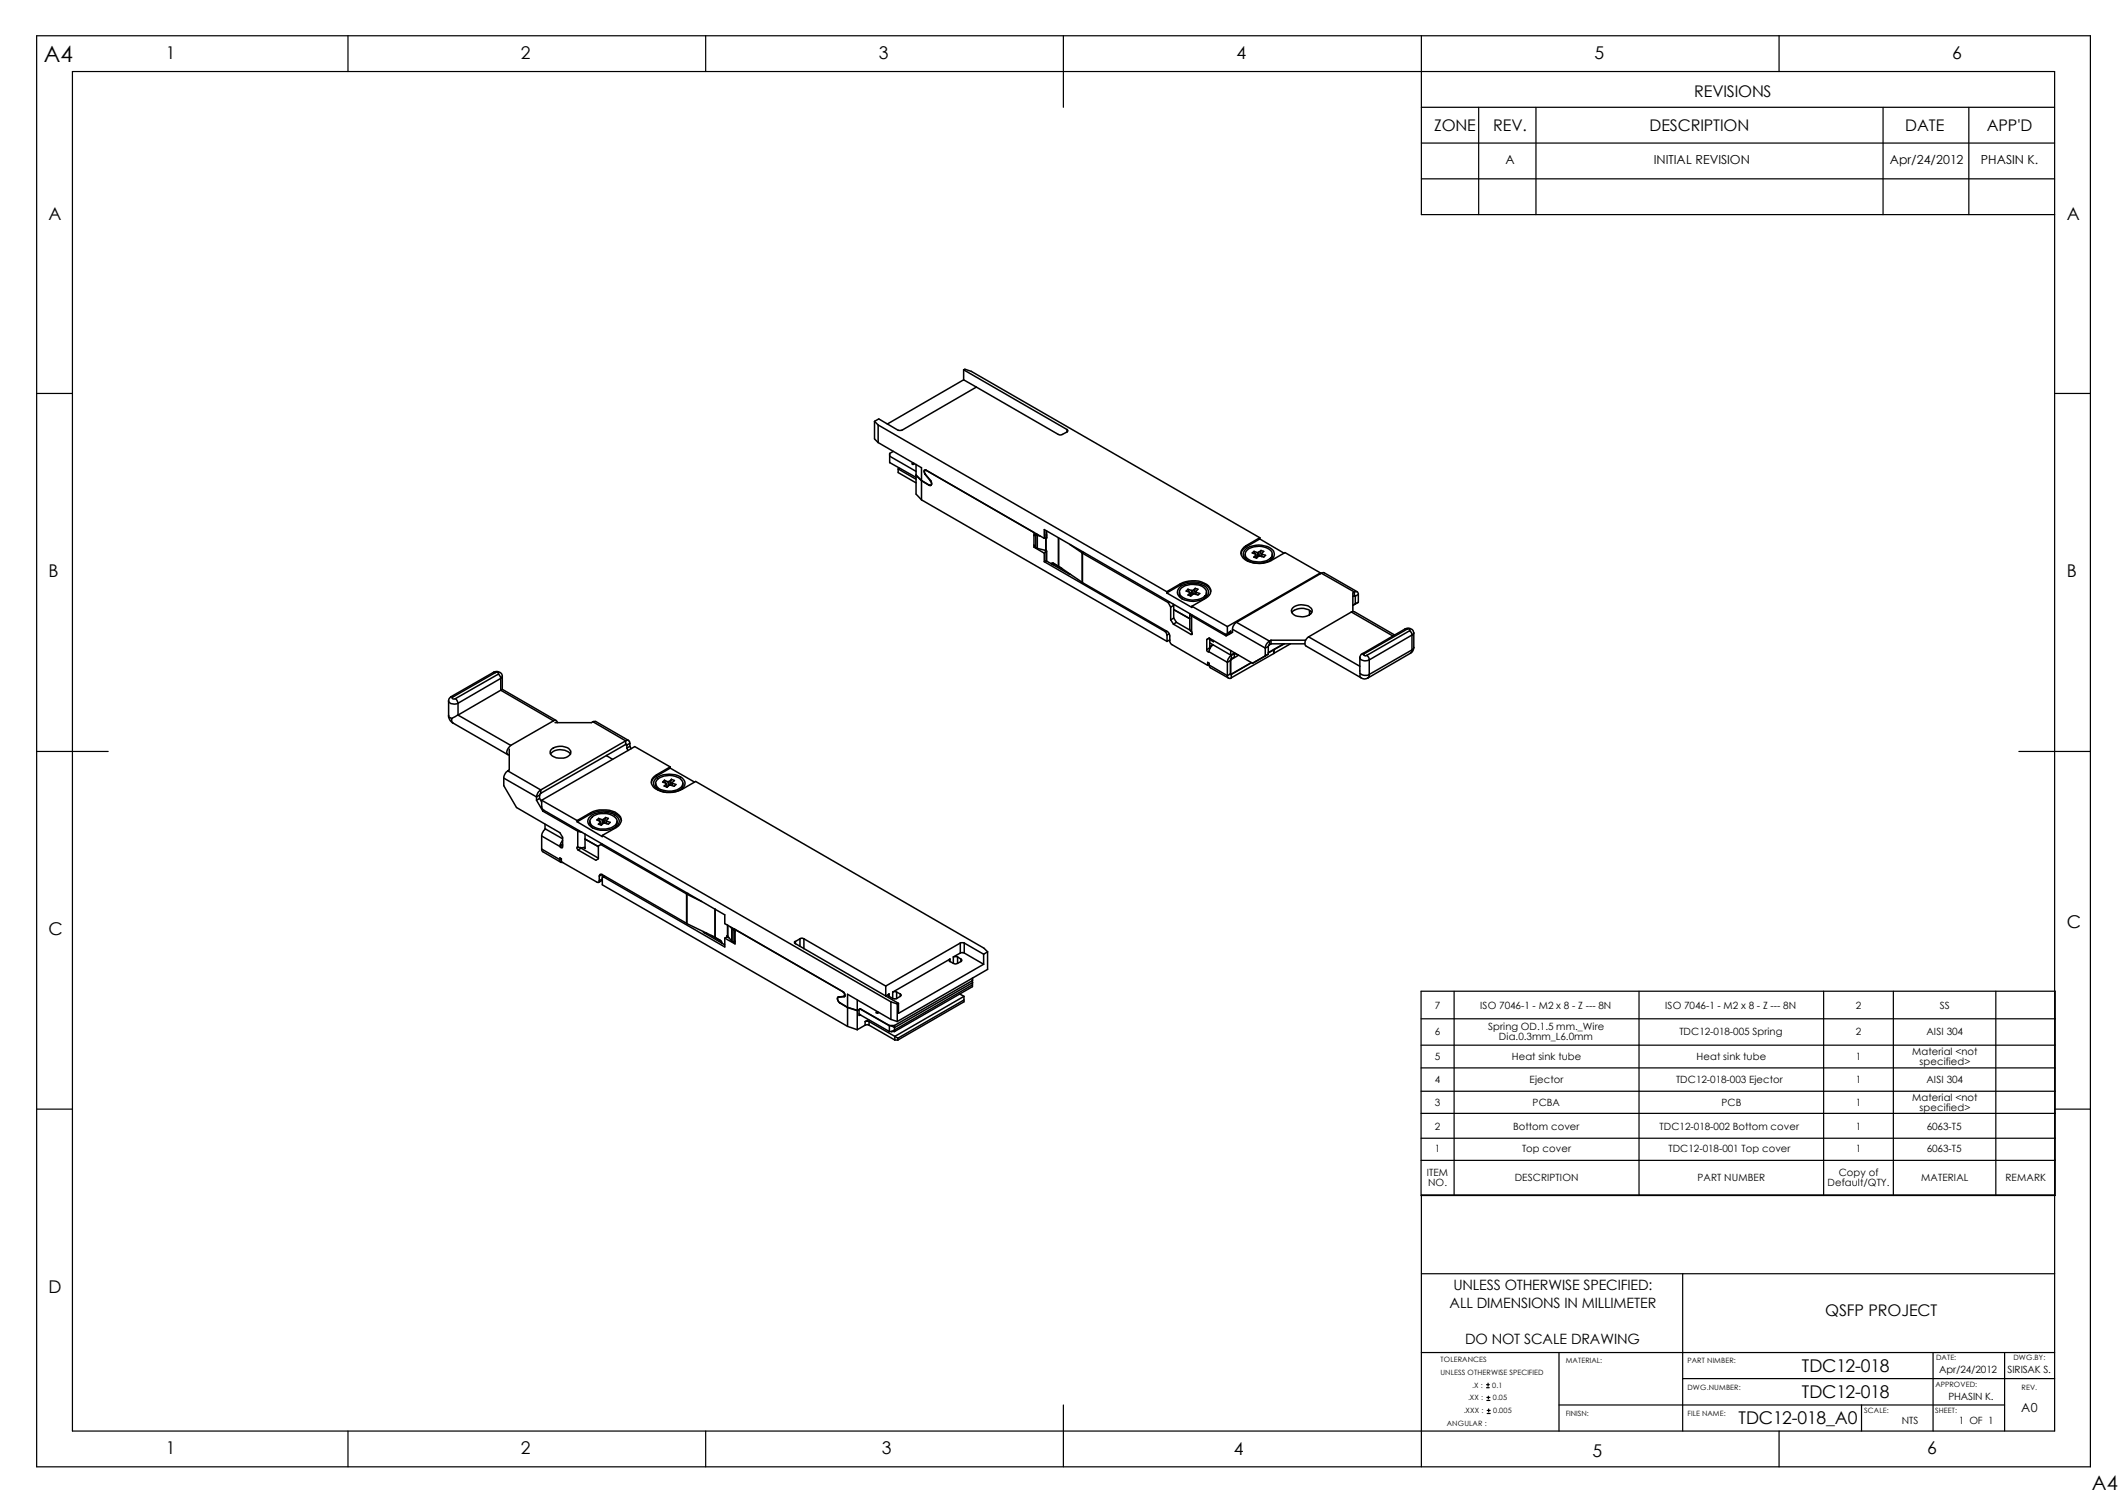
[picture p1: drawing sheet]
<svg xmlns="http://www.w3.org/2000/svg" width="297mm" height="210mm" viewBox="0 0 297 210" stroke-linecap="round" stroke-linejoin="round" font-family="sans-serif">
<g fill="none" stroke="#000" stroke-width=".17">
<path d="M5.1 5h286.8v199.9h-286.8zM10.1 10h276.8v189.9h-276.8zM48.6 5v5M98.5 5v5M148.5 5v10M198.5 5v25h88.4M198.5 15h88.4M198.5 20h88.4M206.5 15v15M214.5 15v15M248.5 5v5M263 15v15"/>
<path d="M275 15v15M198.5 25h88.4M5.1 54.9h5M286.9 54.9h5M5.1 104.9h10M281.9 104.9h10M198.5 138.4h88.5v28.6h-88.5zM203.1 138.4v28.6M228.9 138.4v28.6M254.7 138.4v28.6M264.4 138.4v28.6M278.7 138.4v28.6"/>
<path d="M5.1 154.9h5M198.5 142.3h88.5M198.5 146h88.5M198.5 149.1h88.5M198.5 152.4h88.5M198.5 155.5h88.5M198.5 159h88.5M286.9 154.9h5M198.5 162.1h88.5M198.5 177.9h88.4M235 177.9v22M286.9 166.9h-88.4v38"/>
<path d="M48.6 199.9v5M98.5 199.9v5M148.5 196.2v8.7M198.5 188.9h88.4M207.6 193.8h.4M207.6 193.4h.4M207.6 195.6h.5M207.6 195.2h.5M207.7 197.4h.4M207.7 197h.4M207.8 193.2v.4M207.9 195v.4"/>
<path d="M207.9 196.8v.4M217.7 196.2h62.2M217.7 188.9v11M235 192.5h51.9M248.5 199.9v5M260 196.2v3.7M270 188.9v11M279.9 188.9v11"/>
</g>
<g fill="none" stroke="#000" stroke-width=".21">
<path d="M122.1 58.8l.5 .6M122.1 58.8v2.5l.5 .5M122.6 59.4v2.4M122.6 59.4l40.3 23.2M134.6 51.6h.1l.9 .3 40.3 23.2M134.6 51.6l14.4 8.4M134.6 53l-10.7 6.2M134.6 53l1.8 1.1M134.6 51.6v1.4M136.4 54.1l-10.4 6h-.6l-2.7-1.6-.6 .3M136.4 54.1l11.5 6.6h.3l.8-.4M149 60a.18 .18 0 0 1 .1 .2 .18 .18 0 0 1-.1 .1"/>
<path d="M149 60v.3M122.6 61.8l6.1 3.5v1.8M124.2 63.7l3.7 2.1M124.2 64.6l3.7 2.1M124.2 64.6h.1M124.8 63l-.6 .3v1.3M125.4 65.5l2.5 1.4M125.4 65.5v.5l2.5 1.4M125.6 65.4l-.2 .1M127.4 64.8l.1-.1 .2 .1-.1 .1zM127.9 66.4l.8 .7M127.9 64.9v4.1l.8 .8"/>
<path d="M127.9 66.3l.8 .8M128.7 67.1l1.3 .7 .1-.3-.2-.4M128.7 67.1v2.7M128.7 67.1l1 .7M128.7 69.8l34.3 19.8M129.2 66.2l-.2-.5 .2-.1 16.6 9.6M129.2 66.2l.7 .9M129.2 66.2h.1M129.3 65.7h-.1M129.4 65.7h-.2v.4l.8 1M129.8 67.7l-.1 .1M130 67.1l.1 .4-.1 .3h-.3"/>
<path d="M130 67.1h-.1M130.1 67.7h-.1M144.4 76.1l.2 .4M144.4 74.4v2M144.4 76.4l1.4 .9M144.5 76.4h-.1M144.6 74.7l-.1-.1-.1 .2M144.6 74.7l.2-.1-.2 .1M144.6 74.7h.1M144.6 74.7l.3 .1M144.6 76.5l.3 .1M144.6 74.7v1.8"/>
<path d="M144.7 74.5l-.2 .1M144.9 74.8l.4 .1M144.9 76.6l1.1 .3M144.9 74.8v1.8M144.9 74.7v.1M145.8 75.2v-1.2l25.3 14.6h.2l.1-.2M145.8 77.3v1.1M145.8 78.4l16.9 9.8M146 76.9l.1 .2M146 75.1h.1M146 76.9h.1M146 75.1v1.8"/>
<path d="M146.1 78.3l3.4 1.9M146.1 76.9l.1 .1v1.4M146.1 74.1v1l-.3 .1M146.1 75.1v1.8M146.1 77.1v1.2M146.1 78.3l-.3 .1M146.1 77.1l-.3 .2M146.2 74.9l-.1 .1M146.2 75.1h-.1M146.2 74.2v.9h-.1M146.2 74.7h-.1l.1 .1M146.9 78.7v.1"/>
<path d="M147.1 78.7l-.2-.1v.1M147.1 78.7h-.2M147.1 78.7l.7 .4M147.2 78.7l-.2 .1M147.2 78.8l-.1 .1M147.2 78.8l1.1 .6M147.3 78.7l-.1 .1M147.8 79.1h.1M147.8 75.1v4M147.8 79.1l3.3 2.2M149.4 76l1.7 1.2M151.1 77.2l.1 .1"/>
<path d="M151.1 77.2v4.1M151.2 77.3v4.1M151.2 77.3l11.9 6.9M151.3 77.1l-.2 .1M151.3 77.2l-.1 .1M173.9 77.4v.2a.75 .75 0 0 0 .4 .8M173.9 76.7a3.1 3.1 0 0 1 3.9 .2 1.05 1.05 0 0 1-.8 1.5 2.97 2.97 0 0 1-3.2-.5 .85 .85 0 0 1 .1-1.2zM174 76.2a1.13 1.13 0 0 0-.7 1.1 1.13 1.13 0 0 0 .9 1.1 3.9 3.9 0 0 0 3.3-.1l1.9-1.1 5 2.8M174 76.4a1.5 1.5 0 0 0-.7 .9M174 76.2v.2M174.2 76.8a2.58 2.58 0 0 1 3.4 .3 .96 .96 0 0 1-.7 1.2 2.81 2.81 0 0 1-3-.6 .77 .77 0 0 1 .3-.9zM175.1 77l-.2 .2 .4 .2 .1 .1"/>
<path d="M175.1 77l.5 .2M175.1 77l.2 .4M175.4 77.5v.4M175.4 77.6l.1 .3M175.6 77.2v.6M175.8 77.1l-.2 .1M175.8 77.1v.6M175.9 75.1l-1.9 1.1M175.9 75.3l-1.9 1.1M175.9 75.3l3.4 2M175.9 75.1v.2M176.1 76.9l.4 .1-.3 .3"/>
<path d="M176.1 76.9l-.3 .2M176.1 76.9l-.2 .7M176.2 77.3v.1M176.2 77.3l-.1 .4M176.2 77.4v.3M176.2 77.4l.5 .2-.2 .2-.7-.2-.3 .3-.4-.1 .3-.3M177.7 77.4a.87 .87 0 0 1-.5 1M62.6 99.9a1.2 1.2 0 0 0 .6 1.1M62.6 97.9a.78 .78 0 0 0 1.2 .4l.2-.1M62.6 99.9l.1 .2 .4 .2M62.6 97.9v2M62.9 97.3l-.2 .3-.1 .3"/>
<path d="M62.9 97.3l.3 .1M63.2 97.4l-.1 .1 .1 .1h.4M63.6 97.6l.2 .2 .2 .4M64 99.9l-.9 .4M64 99.9l7.3 4.2M64 98.2v1.7M68.9 93.9a.79 .79 0 0 1 1.2 .5M68.9 93.9h.3M68.9 93.9l-6 3.4M69.2 93.9h.2h.2v.2M69.2 93.9l-6 3.5M69.6 94.1l.3 .4v.2"/>
<path d="M69.6 94.1l-6 3.5M69.9 96.4l-5.9 3.5M69.9 96.4l7.4 4.3M69.9 94.7l-5.9 3.5M69.9 94.7v1.7M70.1 94.4l-.2 .3M70.1 96.3l-.2 .1M70.1 96.3l7.6 4.3M70.1 94.4v1.9M151.1 81.3l.1 .1M151.2 81.4l11.9 6.8 .3 .5v.9l.2 .4 5.1 2.9M162.7 88.2l.2 .2 .1 .3"/>
<path d="M162.9 88.1l-.2 .1M162.9 82.6v.2M162.9 82.8l3.6 2v-.1M163 88.7v.9M163.1 84.2l.4 .6M163.3 88.5l-.3 .2M163.3 84.1l-.2 .1M163.4 89.4l-.4 .2M163.5 84.8v1.8M163.5 86.6l.4 .6M163.8 84.4l.1 .1M163.9 87.2l2.4 1.4"/>
<path d="M163.9 84.5l-.4 .3M163.9 86.3l-.4 .3M163.9 84.5v1.8M163.9 86.3l.4 .6M163.9 85.1l2.3 1.3M164.3 86.9l-.4 .3M164.3 86.9l1.9 1.1M164.7 82.7v.2a.68 .68 0 0 0 .4 .8M164.8 82a3 3 0 0 1 3.8 .2 .93 .93 0 0 1-.5 1.4 3.1 3.1 0 0 1-3.5-.4 .84 .84 0 0 1 .2-1.2zM164.8 81.5a3.6 3.6 0 0 1 4 .3 1.06 1.06 0 0 1-.4 1.8l-1.9 1.1M164.8 81.7a3.3 3.3 0 0 1 4.1 .6l.2 .3M164.8 81.5l-1.9 1.1"/>
<path d="M164.8 81.7l-1.9 1.1M164.8 81.5v.2M165 82.1a2.75 2.75 0 0 1 3.3 .1 .78 .78 0 0 1-.3 1.3 2.65 2.65 0 0 1-3.2-.5 .77 .77 0 0 1 .2-.9zM165.9 82.3l-.3 .2 .6 .3M165.9 82.3l.5 .2M165.9 82.3l.2 .4M166.2 82.8v.4M166.2 83l.1 .2M166.4 82.5l.1 .6M166.4 88.2l.1 .4h-.2M166.4 86l-.2-.1v-.2v2.2l.2 .3M166.4 82.5h.2"/>
<path d="M166.4 86v2.2M166.4 86l4.8 2.8 .9-.5v-.4M166.5 84.7l4.9 2.8M166.5 88.5l-.2 .1M166.5 85.9l-.1 .1M166.6 82.5v.5M166.9 82.2l.4 .1-.3 .3M166.9 82.2l-.3 .3M166.9 82.2l-.2 .7M167 82.6v.1M167 82.6v.4M167 82.7l.6 .2-.3 .2-.5-.2-.5 .3-.4-.1 .3-.3"/>
<path d="M167 82.7v.3M168.5 82.7a.84 .84 0 0 1-.4 1M168.5 90.7l.1 .3h.2M168.5 90.7v-1.4l.4-.2 6 3.5M168.8 91l2.6 1.5M168.9 92.9l.1 .4 2.6 1.4M168.9 92.9l2.5 1.5M168.9 92.9v-.3l-.2-.1v.4M168.9 92.8l-.2 .1M168.9 89.2v1.4M168.9 89.3l.6 .3v-.1M168.9 89.8l3 1.7"/>
<path d="M169 90.5l-.5 .2M169.4 90l-.5 .3M169.4 90.1l-.3 .3-.3 .6M171.4 94.4l.1 .3h.2h.3M171.4 87.5v.9M171.4 92.5v1.9M171.5 88.5l.2 .1M171.8 94.1l.1 .1M171.8 92.2l-.4 .3M171.8 94.1l-.4 .3M171.8 92.2v1.9M171.9 88.1l-.1 .2-.5 .3"/>
<path d="M171.9 94.2h.1M171.9 88.1v.4M171.9 90.8v.7M171.9 92.2v2M171.9 92.2h.1M171.9 88.1l-.5 .3M171.9 91.5h.1M171.9 94.1l.1 .1M172 91.5a1.33 1.33 0 0 0-.6 1M172 92l-.2 .2M172 91.5v.5M172 94.2v.5"/>
<path d="M172.1 87.9l4.6 2.6M172.4 91.3l-.4 .2M172.4 91.2l-.5 .3M172.7 86.9a1.33 1.33 0 0 0-.6 1M172.7 86.9l4.6 2.6M172.9 91.5l-.5-.3v.6l-.4 .2M172.9 91.5l-1 .7M172.9 91.5h.1M174.7 92.5l-2.8 1.7M174.8 92.5l-2.8 1.7M176.7 90.5v1.1M176.7 91.6l-1.8 1"/>
<path d="M177.1 90.3l-.4 .2M177.1 90.3v1.1M177.1 91.4l-.4 .2M177.1 91.4l-2.2 1.2M177.3 89.5a1.22 1.22 0 0 0-.6 1M177.3 90l-.2 .3M177.3 89.5v.5M177.5 89.4h4.8M177.5 89.4l-.2 .1M177.5 89.4v.5M177.5 89.9h4.7M177.5 89.9l-.2 .1"/>
<path d="M177.8 90.8h.1M177.9 90.8l-.8 .4M177.9 90.8v.5l-5.9 3.4M177.9 90.7h.1M177.9 91.2h.1M177.9 90.7v.5M179.3 89.9l-2.2 1.2M179.4 89.9l-1.5 .8M180.2 89.9l-2.3 1.3M180.4 85.6a1.97 1.97 0 0 1 2.5-.3l.3 .3M180.5 84.9a2.02 2.02 0 0 1 2.6 .1 .72 .72 0 0 1-.6 1 1.8 1.8 0 0 1-2.1-.5l-.1-.2zM182.7 88.9a.91 .91 0 0 0-.3 1.3l7.7 4.5"/>
<path d="M182.7 88.9l7.2 4.1M182.9 85.4h.1M182.9 85.3v.5l.2-.1M184.4 80l-13 7.5M184.4 80v.1M184.5 80.1l.5-.1 4.5 2.6M184.5 80.1l-11.8 6.8M184.5 80.1l4.6 2.6M188.7 85.5l.4-.1 5.7 3.3M188.7 85.5l5.8 3.3M188.7 85.5l-6 3.4M189.1 82.7l.4-.1 .2 .4"/>
<path d="M189.1 83.2h.2v.1M189.1 83.2l.2 .1M189.1 82.7l-.2 .1v2.6M189.1 82.7v.5M189.1 83.2l-.2 .1M189.3 83.3v1M189.7 83l-.4 .3M189.7 84.1l-.8 .4 .4-.2M189.7 83v1.1M189.7 84.1l-.4 .2M189.9 91.8a.87 .87 0 0 0 1.3 .4M189.9 91.8v2.3"/>
<path d="M189.9 94.1v.3l.2 .3M189.9 94.1l.4 .2a.97 .97 0 0 0 .9-.1M190.1 94.7a.81 .81 0 0 0 .9 0M190.2 91.3l-.1 .1-.2 .4M190.2 91.3h.3M190.5 91.3l-.1 .2 .3 .1 .2-.1M190.9 91.5l.2 .2 .1 .5M191.2 94.2v.3l-.2 .2M191.2 92.2v2M196.2 87.8a.82 .82 0 0 1 1.2 .6M196.2 87.8l.3 .1M196.2 87.8l-6 3.5"/>
<path d="M196.5 87.9h.3l.1 .1-.1 .1M196.5 87.9l-6 3.4M196.8 88.1l.3 .2 .1 .4M196.8 88.1l-5.9 3.4M197 91.2l-6 3.5M197.2 90.8l-.1 .3-.1 .1M197.2 88.7l-6 3.5M197.2 90.8l-6 3.4M197.2 88.7v2.1M197.4 90.4a.94 .94 0 0 1-.4 .8M197.4 88.4l-.2 .3M197.4 90.4l-.2 .4"/>
<path d="M197.4 88.4v2M63.1 100.3v.4l.1 .3M63.2 101l7.7 4.4M70.4 108.7v1l1.7 3.1 6.1 3.5 .4 .6-.1 1.5h-.1l-.2-.2M70.4 108.7l4.5 2.6M70.9 107.7a1.32 1.32 0 0 0-.5 1M70.9 107.7l4.6 2.6M71.1 104.6v2.9l-.2 .2M71.3 104.1l-.1 .2a.67 .67 0 0 0-.4 .5 .67 .67 0 0 0 .3 .7M74.9 111.3v.5M74.9 111.8l.9 1.5M75.3 111l-.4 .3"/>
<path d="M75.3 111.5l-.4 .3M75.3 111.5l.3 .5M75.3 111v.5M75.5 110.3a1.22 1.22 0 0 0-.6 1M75.5 110.8l-.2 .2M75.5 110.3v.5M75.6 118.6l.2 .4 2.6 1.4M75.6 111.8v.9l.3 .5 25.3 14.6v1.2l16.7 9.6v.1a.35 .35 0 0 1 0 .5M75.6 118.6l2.6 1.5M75.6 116.8v1.8M75.6 116.8l2.6 1.4M75.6 111.8l5 2.8"/>
<path d="M75.8 113.3l4.9 2.8M76 113.2l-.2 .1M76.1 115.1v.6l2.5 1.4M76.2 115.8a1.33 1.33 0 0 0-.6 1M76.9 105.3a1.94 1.94 0 0 1 2.8 0M77 104.6a2.05 2.05 0 0 1 2.6 .1 .68 .68 0 0 1-.6 1.1 1.82 1.82 0 0 1-2.2-.6l.1-.4zM77.3 100.7a.34 .34 0 0 1 .5 .2M77.3 100.7l-6 3.4M78.2 118v.2M78.4 119.9v.5l5 2.8h.2l.1-.2M78.4 119.9l-.2 .2M78.4 119.9l-.2-.1v.3"/>
<path d="M78.6 117.4l-.4 .6M78.6 117.9l-.4 .1M78.6 118.1l-.4 .1M80.6 114.8l3.5 2v-.1M80.6 114.6v.2M80.7 118.3a.23 .23 0 0 0-.1 .2 .23 .23 0 0 0 .1 .2M80.7 116.1l.5 .1M80.7 118.3a1.28 1.28 0 0 0 1 0M80.7 116.1v2.2M80.9 116l-.2 .1M81.1 118.4h.1M81.1 118.4l-.4 .3"/>
<path d="M81.1 118.4l2.5 1.4M81.7 117.2l1.9 1M81.7 116.5v2l-.2-.1M82.3 114.2a2.97 2.97 0 0 1 4 0 .94 .94 0 0 1-.5 1.4 3.2 3.2 0 0 1-3.5-.4 .78 .78 0 0 1 0-1zM82.4 114.7l.1 .5 .3 .5M82.5 113.5a3.4 3.4 0 0 1 4.2 .6 1.14 1.14 0 0 1-.6 1.5l-2 1.1M82.5 113.7a3.7 3.7 0 0 1 3.7 .1 1.21 1.21 0 0 1 .6 .8M82.5 113.5l-1.9 1.1M82.5 113.7l-1.9 1.1M82.5 113.5v.2M82.7 114.1a2.52 2.52 0 0 1 3.4 .3 .96 .96 0 0 1-.8 1.2 2.42 2.42 0 0 1-2.8-.6 .64 .64 0 0 1 .2-.9zM82.8 100.8h.4l4.6 2.6"/>
<path d="M82.8 100.8l-.2 .1h-5.1M82.8 100.8l4.6 2.7M83.6 114.3l-.2 .2 .5 .2v.1M83.6 114.3l.5 .2M83.6 114.3l.2 .4M83.9 114.8v.4M83.9 114.8l-.3 .3 .4 .1M83.9 114.9l.1 .3M83.9 117.9l-.3 .3v1.7l-.4 .2-2.5-1.4M83.9 117.9l12 6.9M84.1 114.5l.1 .6M84.1 117.9h-.2"/>
<path d="M84.1 116.7l40.3 23.2M84.3 114.4l-.2 .1M84.3 114.4l-.1 .6M84.6 114.2l.4 .1-.3 .3M84.6 114.2l-.3 .2M84.6 114.2l-.2 .7M84.7 114.6v.1M84.7 114.6v.4v-.3M84.7 114.7l.5 .2-.2 .2-.7-.2-.3 .3M84.7 105.5l.9 .5M86.2 114.7l-.1 .6-.4 .4M87.4 103.5a.36 .36 0 0 1 .4-.1 .36 .36 0 0 1 .2 .4"/>
<path d="M87.4 104l.1-.1v.2M87.4 104l.1 .1M87.4 103.5l-11.9 6.8M87.4 103.5v.5M87.4 104l-11.9 6.8M87.5 104.1v.4M87.5 104.5l.2 .3M88 103.8l-.5 .3M88 104.2l-.5 .3M88 104.2l.1 .4M88 103.8v.4M91.6 109.4v.5l.4 .5"/>
<path d="M91.6 108.7a3.1 3.1 0 0 1 3.9 .2 .9 .9 0 0 1-.5 1.4 3.1 3.1 0 0 1-3.6-.4 .86 .86 0 0 1 .2-1.2zM91.7 108.2a1.1 1.1 0 0 0-.7 1.1 1.1 1.1 0 0 0 .9 1 3.9 3.9 0 0 0 3.3-.1l2-1.1 40.2 23.3 .5 .5M91.7 108.4a1.27 1.27 0 0 0-.7 .9M91.7 108.2v.2M91.9 108.8a2.69 2.69 0 0 1 3.2 .1 .77 .77 0 0 1-.3 1.3 2.77 2.77 0 0 1-3-.3 .72 .72 0 0 1 .1-1.1zM92 110.3l-.1 .1M92.8 109l-.3 .2 .5 .2v.1M92.8 109l.5 .2M92.8 109l.2 .4M93 109.5l.1 .4M93.1 109.6l.1 .3M93.3 109.2v.6"/>
<path d="M93.5 109.1l-.2 .1M93.5 109.1l-.1 .6M93.6 107.1l-5-2.8-13 7.5M93.6 107.1l-1.9 1.1M93.6 107.3l-1.9 1.1M93.6 107.3l3.4 1.9M93.6 107.1v.2M93.8 108.8l.4 .2-.4 .3M93.8 108.8l-.3 .3M93.8 108.8l-.2 .8M93.8 109.3l.1 .1M93.8 109.3v.4"/>
<path d="M93.9 109.4l.5 .2-.3 .2-.6-.2-.3 .3-.5-.1 .3-.3M93.9 109.4v.3M95.4 109.4l-.2 .6-.3 .4M78.2 120.1l.2 .3h.2M83.7 122.3v.7M84.1 122.1h-.3l-.1 .2M84.1 122.1l-.4 .2M84.1 122.1l11.8 6.8M84.1 122.9l-.5 .3M84.1 122.8l-.4 .2M84.1 122.2v.4M84.4 122.5l-.3 .1v1l34.3 19.7"/>
<path d="M84.4 122.5l16.8 9.7v-1.2M84.4 122.3l-.2 .2M84.5 122.4l-.1 .1M95.9 124.8v.1M95.9 128.9v.1M95.9 124.8v4.1M95.9 124.9v4.1M95.9 124.9l2.1 1M95.9 129l4 1.9M96.1 124.8h-.2M96.1 124.8l-.2 .1M98.2 130.1l.1 .1 2.9 1.8"/>
<path d="M98.7 130.3h-.2M99.3 130.6l1.4 .8M99.9 130.9l.8 .5 .1 .3M99.9 130.9h.1M99.9 127v3.9M101.6 130.7v.1M101.6 129.2v1.5M101.6 130.7h-.1v.2M101.6 129.2v1.6M101.6 130.8l.6 .6M101.8 130.9h-.3l-.3 .1M102 129.4l.2 .3"/>
<path d="M102.2 129.7l.2 .1M102.2 131.4l.2 .2M102.2 129.7v1.7M102.3 129.6l-.1 .1M102.4 129.8l.2 .4M102.4 129.8h.1M102.4 131.6h.1M102.4 129.8v1.8M102.5 129.7l-.1 .1M102.6 131.5l-.1 .1h-.1M102.6 130.2v1.3M102.7 131.5l-.2 .1"/>
<path d="M102.7 130.1l-.1 .1M102.7 131.4l-.1 .1M102.7 129.8v2l-1.5-.8M111.1 131.5h-.1v.2l.1 .1M111.1 131.5v.3M111.1 131.8l14.4 8.3M111.7 131.1l.2-.1 .4 .1M111.7 131.1v1.1M111.7 131.1l-.6 .4M112.3 131.1v1.4M112.3 131.1l11.4 6.6M117.1 139.3a.43 .43 0 0 0-.1 .4 .43 .43 0 0 0 .3 .3l1.1 .7"/>
<path d="M117.2 139.2l-.2 .1M117.2 139.2l-.1 .1M117.7 138.5l.2 .4v.2l-.9 .1-.1 .2 .1 .3 .3 .4M117.9 139.2l-.8 .1M118 139.1l-.1 .1M118 139.1h-.1M119.7 139.7v1.4M123.7 137.7v1.4l.5-.3M124.2 138.8a.18 .18 0 0 0-.2 .2 .18 .18 0 0 0 .2 .1M124.2 138.8v.3M124.2 139.1l.5 .3M124.4 139.9v2.5"/>
<path d="M124.4 139.9l.9 .3M124.7 139.4l.3 .1 .2-.1M124.7 138.6l.2-.1 .3 .1M124.7 138.6v.8M125.2 138.6v.8M125.2 138.6l.5 .2M125.7 138.8l.2 .1-.2 .2M125.7 138.8v.3M125.7 139.1l-.5 .3M132.7 133.9l-.2 .1v.2l.2 .1M132.7 133.9v.4M132.7 133.9l-8 4.7"/>
<path d="M132.7 134.3l.4 .2M133.1 134.5l.2 .1 .4-.1M133.1 133.6h.3h.3M133.1 133.6v.9M133.7 133.6v.9M133.7 133.6l.5 .3M134 138.8l.6 .3M134.1 131.7h.6M134.1 133.1l.3-.1 .3 .1M134.1 131.7l-10.4 6M134.1 133.1l-1 .5M134.1 131.7v1.4"/>
<path d="M134.2 133.9l.1 .2-.1 .2M134.2 133.9v.4M134.2 134.3l-.5 .2M134.6 139.1l-9.6 5.6M134.6 139.1v.8l-9.2 5.3M134.6 139.7l-9.2 5.3M134.7 131.7l2.7 1.6M134.7 133.1l2.7 1.6M134.7 131.7v1.4M135.8 136.6v1.2l-10.9 6.3M135.8 136.9l-10.9 6.3M135.8 137.5l-11.3 6.6"/>
<path d="M135.8 137.2l-10.9 6.3-.4-.2M137.4 133.3v1.4M137.4 134.7l-11.9 6.8v-1.4M137.9 132.9l-.5 .4M137.9 132.9v2.5l-12.6 7.3M117.3 140.1h.1M117.3 140.1l1.1 .6M118.4 140.7v-1.8l6 3.5M118.4 140.7v2.6M118.4 140.7l1.3 .4M118.4 143.3l1.3 .5M119.7 141.1l.4-.2 4.1 2.3"/>
<path d="M119.7 141.1v2.7M119.9 141h.1M120 141.6l.1 .1M120 141l-.3 .1M120 141v.8l.1-.1M120.1 140.9h.1M120.1 140.9l4.1 2.4h.3M120.1 141.7l4.1 2.4M120.1 141.7h.1M120.8 142.7h.6M120.8 143.2l.3-.1 .3 .1M120.8 142.7v.5"/>
<path d="M120.8 143.2l-1.1 .6M121.3 142.4l-.5 .3M121.4 142.7l3.6 2M121.4 142.7v.5M121.4 143.2l3.6 2M122.3 141.4l.3-.1v.1l-.2 .1zM124.2 143.2h.7M124.2 143.2v.9M124.2 144.1h.7M124.4 142.4l.9 .3M124.9 143.2v.9M125 144.7l.4 .3"/>
<path d="M125 144.7v.5M125 145.2h.4M125.3 140.2v2.5M125.4 145v.2M125.5 140.1l-.2 .1"/>
</g>
<text font-size="3.1" x="6.1" y="8.6">A4</text>
<text font-size="2.8" x="292.1" y="208.1">A4</text>
<g font-size="2.5">
<text x="23.2" y="8.2">1</text>
<text x="72.7" y="8.2">2</text>
<text x="122.7" y="8.2">3</text>
<text x="172.7" y="8.2">4</text>
<text x="222.7" y="8.2">5</text>
<text x="272.6" y="8.2">6</text>
<text x="6.8" y="30.7">A</text>
<text x="288.6" y="30.7">A</text>
<text x="6.8" y="80.6">B</text>
<text x="288.6" y="80.6">B</text>
<text x="6.8" y="130.6">C</text>
<text x="288.6" y="129.6">C</text>
<text x="6.8" y="180.6">D</text>
<text x="251.6" y="191.6">TDC12-018</text>
<text x="251.6" y="195.2">TDC12-018</text>
<text x="23.2" y="203.1">1</text>
<text x="72.7" y="203.1">2</text>
<text x="123.1" y="203.1">3</text>
<text x="172.3" y="203.2">4</text>
<text x="222.4" y="203.5">5</text>
<text x="242.8" y="198.9">TDC12-018_A0</text>
<text x="269.2" y="203.1">6</text>
</g>
<g font-size="2.2">
<text x="236.6" y="13.5">REVISIONS</text>
<text x="200.3" y="18.2">ZONE</text>
<text x="208.5" y="18.2">REV.</text>
<text x="230.4" y="18.2">DESCRIPTION</text>
<text x="266.1" y="18.2">DATE</text>
<text x="277.4" y="18.2">APP'D</text>
<text x="254.9" y="183.9">QSFP PROJECT</text>
</g>
<g font-size="2">
<text x="202.4" y="182.7">ALL DIMENSIONS IN MILLIMETER</text>
<text x="203" y="180.2">UNLESS OTHERWISE SPECIFIED:</text>
<text x="204.6" y="187.7">DO NOT SCALE DRAWING</text>
</g>
<g font-size="1.7">
<text x="210.2" y="22.9">A</text>
<text x="231" y="22.9">INITIAL REVISION</text>
<text x="263.9" y="22.9">Apr/24/2012</text>
<text x="276.6" y="22.9">PHASIN K.</text>
<text x="282.3" y="197.2">A0</text>
</g>
<g font-size="1.4">
<text x="200.4" y="140.9">7</text>
<text x="206.7" y="140.9">ISO 7046-1 - M2 x 8 - Z --- 8N</text>
<text x="207.8" y="143.8">Spring OD.1.5 mm._Wire</text>
<text x="232.5" y="140.9">ISO 7046-1 - M2 x 8 - Z --- 8N</text>
<text x="259.2" y="140.9">2</text>
<text x="270.9" y="140.9">SS</text>
<text x="200.4" y="144.6">6</text>
<text x="200.4" y="148">5</text>
<text x="209.3" y="145.3">Dia.0.3mm_L6.0mm</text>
<text x="211.1" y="148">Heat sink tube</text>
<text x="234.5" y="144.6">TDC12-018-005 Spring</text>
<text x="236.9" y="148">Heat sink tube</text>
<text x="259.2" y="144.6">2</text>
<text x="259.2" y="148">1</text>
<text x="267" y="147.3">Material &lt;not</text>
<text x="268.1" y="148.7">specified&gt;</text>
<text x="269" y="144.6">AISI 304</text>
<text x="200.4" y="151.2">4</text>
<text x="200.4" y="154.4">3</text>
<text x="213.6" y="151.2">Ejector</text>
<text x="214" y="154.4">PCBA</text>
<text x="234.1" y="151.2">TDC12-018-003 Ejector</text>
<text x="240.4" y="154.4">PCB</text>
<text x="259.2" y="151.2">1</text>
<text x="259.2" y="154.4">1</text>
<text x="267" y="153.7">Material &lt;not</text>
<text x="268.1" y="155.1">specified&gt;</text>
<text x="269" y="151.2">AISI 304</text>
<text x="200.4" y="157.8">2</text>
<text x="200.4" y="161">1</text>
<text x="211.3" y="157.8">Bottom cover</text>
<text x="212.6" y="161">Top cover</text>
<text x="231.8" y="157.8">TDC12-018-002 Bottom cover</text>
<text x="233" y="161">TDC12-018-001 Top cover</text>
<text x="259.2" y="161">1</text>
<text x="259.2" y="157.8">1</text>
<text x="269.1" y="161">6063-T5</text>
<text x="269.1" y="157.8">6063-T5</text>
<text x="199.3" y="164.3">ITEM</text>
<text x="199.4" y="165.7">NO.</text>
<text x="211.5" y="164.9">DESCRIPTION</text>
<text x="237.1" y="164.9">PART NUMBER</text>
<text x="255.2" y="165.7">Default/QTY.</text>
<text x="256.8" y="164.3">Copy of</text>
<text x="268.3" y="164.9">MATERIAL</text>
<text x="280.1" y="164.9">REMARK</text>
<text x="270.8" y="191.7">Apr/24/2012</text>
<text x="280.4" y="191.7">SIRISAK S.</text>
<text x="272.1" y="195.5">PHASIN K.</text>
<text x="265.6" y="198.9">NTS</text>
<text x="273.6" y="198.9">1 OF 1</text>
</g>
<g font-size="1">
<text x="201.2" y="190.2">TOLERANCES</text>
<text x="201.2" y="192">UNLESS OTHERWISE SPECIFIED</text>
<text x="218.6" y="190.4">MATERIAL:</text>
<text x="235.7" y="190.4">PART NIMBER:</text>
<text x="270.4" y="189.9">DATE:</text>
<text x="281.2" y="189.9">DWG.BY:</text>
<text x="204.4" y="197.4">.XXX :</text>
<text x="205" y="195.6">.XX :</text>
<text x="205.6" y="193.8">.X :</text>
<text x="208.4" y="193.8">0.1</text>
<text x="208.5" y="195.6">0.05</text>
<text x="208.5" y="197.4">0.005</text>
<text x="218.6" y="197.7">FINISN:</text>
<text x="235.7" y="197.7">FILE NAME:</text>
<text x="235.7" y="194.1">DWG.NUMBER:</text>
<text x="260.3" y="197.3">SCALE:</text>
<text x="270.3" y="197.3">SHEET:</text>
<text x="270.3" y="193.7">APPROVED:</text>
<text x="282.3" y="194.1">REV.</text>
<text x="202.1" y="199.2">ANGULAR :</text>
</g>
</svg>
